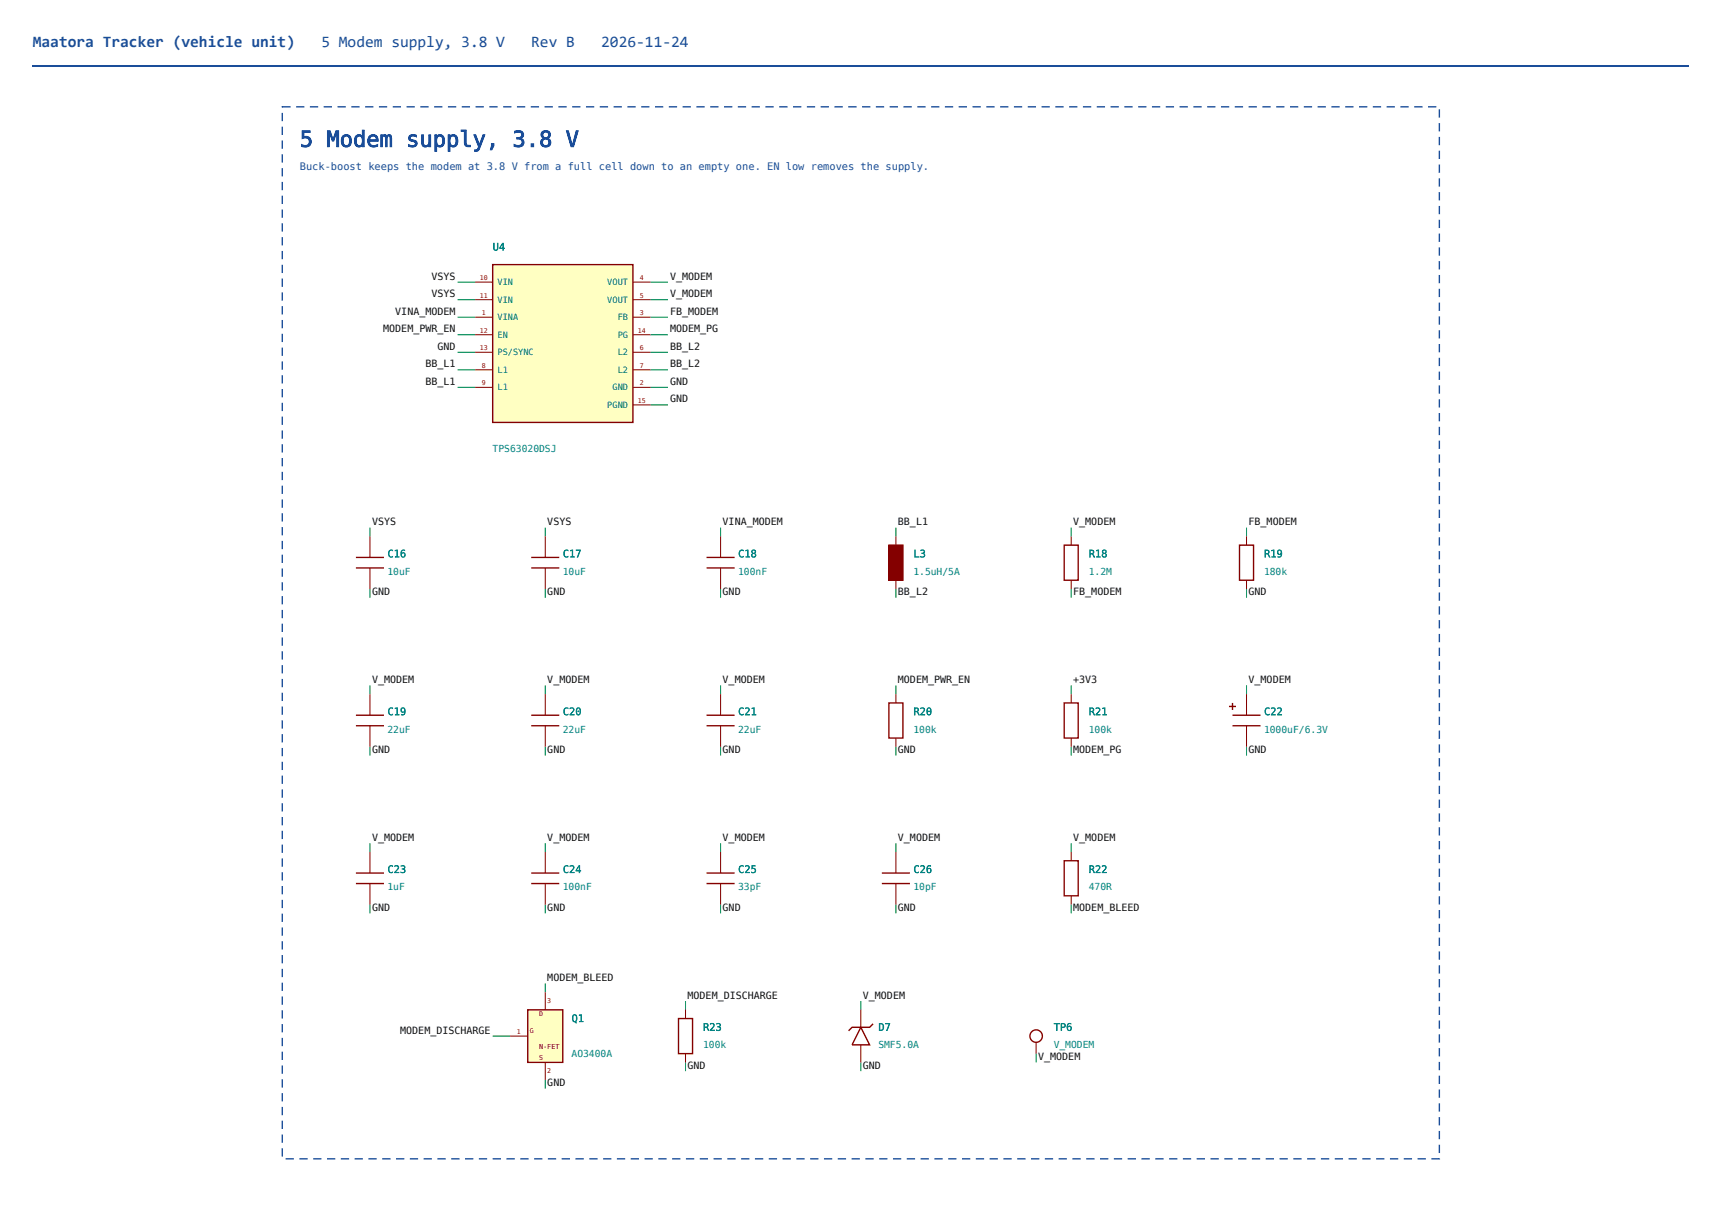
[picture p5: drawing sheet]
<svg xmlns="http://www.w3.org/2000/svg" width="420mm" height="297mm" viewBox="0 0 420 297" stroke-linecap="round" stroke-linejoin="round" font-family="sans-serif">
<path d="M7.9 16h404.1" fill="none" stroke="#1a4d99" stroke-width=".26"/>
<path d="M62.1 19.3h295.7v269.9h-295.7z" fill="#fff"/>
<path d="M72.2 25.9h2v.3h-2zM75.6 25.9h2v.3h-2zM78.9 25.9h2.1v.3h-2.1zM82.3 25.9h2v.3h-2zM85.7 25.9h2v.3h-2zM89 25.9h2.1v.3h-2.1zM92.4 25.9h2v.3h-2zM95.8 25.9h2v.3h-2zM99.1 25.9h2.1v.3h-2.1zM102.5 25.9h2v.3h-2zM105.9 25.9h2v.3h-2zM109.2 25.9h2.1v.3h-2.1zM112.6 25.9h2v.3h-2zM116 25.9h2v.3h-2zM119.3 25.9h2.1v.3h-2.1zM122.7 25.9h2v.3h-2zM126.1 25.9h2v.3h-2zM129.4 25.9h2.1v.3h-2.1zM132.8 25.9h2v.3h-2zM136.2 25.9h2v.3h-2zM139.5 25.9h2.1v.3h-2.1zM142.9 25.9h2v.3h-2zM146.3 25.9h2v.3h-2zM149.6 25.9h2.1v.3h-2.1zM153 25.9h2v.3h-2zM156.4 25.9h2v.3h-2zM159.7 25.9h2.1v.3h-2.1zM163.1 25.9h2v.3h-2zM166.5 25.9h2v.3h-2zM169.8 25.9h2.1v.3h-2.1zM173.2 25.9h2v.3h-2zM176.6 25.9h2v.3h-2zM179.9 25.9h2.1v.3h-2.1zM183.3 25.9h2v.3h-2zM186.7 25.9h2v.3h-2zM190 25.9h2.1v.3h-2.1zM193.4 25.9h2v.3h-2zM196.8 25.9h2v.3h-2zM200.1 25.9h2.1v.3h-2.1zM203.5 25.9h2v.3h-2zM206.9 25.9h2v.3h-2zM210.2 25.9h2.1v.3h-2.1zM213.6 25.9h2v.3h-2zM217 25.9h2v.3h-2zM220.3 25.9h2.1v.3h-2.1zM223.7 25.9h2v.3h-2zM227.1 25.9h2v.3h-2zM230.4 25.9h2.1v.3h-2.1zM233.8 25.9h2v.3h-2zM237.2 25.9h2v.3h-2zM240.5 25.9h2.1v.3h-2.1zM243.9 25.9h2v.3h-2zM247.3 25.9h2v.3h-2zM250.6 25.9h2.1v.3h-2.1zM254 25.9h2v.3h-2zM257.4 25.9h2v.3h-2zM260.7 25.9h2.1v.3h-2.1zM264.1 25.9h2v.3h-2zM267.5 25.9h2v.3h-2zM270.8 25.9h2.1v.3h-2.1zM274.2 25.9h2v.3h-2zM277.6 25.9h2v.3h-2zM280.9 25.9h2.1v.3h-2.1zM284.3 25.9h2v.3h-2zM287.7 25.9h2v.3h-2zM291 25.9h2.1v.3h-2.1zM294.4 25.9h2v.3h-2zM297.8 25.9h2v.3h-2zM301.1 25.9h2.1v.3h-2.1zM304.5 25.9h2v.3h-2zM307.9 25.9h2v.3h-2zM311.2 25.9h2.1v.3h-2.1zM314.6 25.9h2v.3h-2zM318 25.9h2v.3h-2zM321.3 25.9h2.1v.3h-2.1zM324.7 25.9h2v.3h-2zM328.1 25.9h2v.3h-2zM331.4 25.9h2.1v.3h-2.1zM334.8 25.9h2v.3h-2zM338.2 25.9h2v.3h-2zM341.5 25.9h2.1v.3h-2.1zM344.9 25.9h2v.3h-2zM348.3 25.9h2v.3h-2zM350.9 26.7h.3v2h-.3zM350.9 30h.3v2h-.3zM350.9 33.4h.3v2h-.3zM350.9 36.8h.3v2h-.3zM350.9 40.1h.3v2h-.3zM350.9 43.5h.3v2h-.3zM350.9 46.9h.3v2h-.3zM350.9 50.2h.3v2h-.3zM350.9 53.6h.3v2h-.3zM350.9 57h.3v2h-.3zM350.9 60.3h.3v2h-.3zM350.9 63.7h.3v2h-.3zM350.9 67.1h.3v2h-.3zM350.9 70.4h.3v2h-.3zM350.9 73.8h.3v2h-.3zM350.9 77.2h.3v2h-.3zM350.9 80.5h.3v2h-.3zM350.9 83.9h.3v2h-.3zM350.9 87.3h.3v2h-.3zM350.9 90.6h.3v2h-.3zM350.9 94h.3v2h-.3zM350.9 97.4h.3v2h-.3zM350.9 100.7h.3v2h-.3zM350.9 104.1h.3v2h-.3zM350.9 107.5h.3v2h-.3zM350.9 110.8h.3v2h-.3zM350.9 114.2h.3v2h-.3zM350.9 117.6h.3v2h-.3zM350.9 120.9h.3v2h-.3zM350.9 124.3h.3v2h-.3zM350.9 127.7h.3v2h-.3zM350.9 131h.3v2h-.3zM350.9 134.4h.3v2h-.3zM350.9 137.8h.3v2h-.3zM350.9 141.1h.3v2h-.3zM350.9 144.5h.3v2h-.3zM350.9 147.9h.3v2h-.3zM350.9 151.2h.3v2h-.3zM350.9 154.6h.3v2h-.3zM350.9 157.9h.3v2.1h-.3zM350.9 161.3h.3v2h-.3zM350.9 164.7h.3v2h-.3zM350.9 168h.3v2.1h-.3zM350.9 171.4h.3v2h-.3zM350.9 174.8h.3v2h-.3zM350.9 178.1h.3v2.1h-.3zM350.9 181.5h.3v2h-.3zM350.9 184.9h.3v2h-.3zM350.9 188.2h.3v2.1h-.3zM350.9 191.6h.3v2h-.3zM350.9 195h.3v2h-.3zM350.9 198.3h.3v2.1h-.3zM350.9 201.7h.3v2h-.3zM350.9 205.1h.3v2h-.3zM350.9 208.4h.3v2.1h-.3zM350.9 211.8h.3v2h-.3zM350.9 215.2h.3v2h-.3zM350.9 218.5h.3v2.1h-.3zM350.9 221.9h.3v2h-.3zM350.9 225.3h.3v2h-.3zM350.9 228.6h.3v2.1h-.3zM350.9 232h.3v2h-.3zM350.9 235.4h.3v2h-.3zM350.9 238.7h.3v2.1h-.3zM350.9 242.1h.3v2h-.3zM350.9 245.5h.3v2h-.3zM350.9 248.8h.3v2.1h-.3zM350.9 252.2h.3v2h-.3zM350.9 255.6h.3v2h-.3zM350.9 258.9h.3v2.1h-.3zM350.9 262.3h.3v2h-.3zM350.9 265.7h.3v2h-.3zM350.9 269h.3v2.1h-.3zM350.9 272.4h.3v2h-.3zM350.9 275.8h.3v2h-.3zM350.9 279.1h.3v2.1h-.3zM349.1 282.4h1.9l-.1 .2 .3-.1v.2h-2.1zM345.7 282.4h2v.3h-2zM342.3 282.4h2.1v.3h-2.1zM339 282.4h2v.3h-2zM335.6 282.4h2v.3h-2zM332.2 282.4h2.1v.3h-2.1zM328.9 282.4h2v.3h-2zM325.5 282.4h2v.3h-2zM322.1 282.4h2.1v.3h-2.1zM318.8 282.4h2v.3h-2zM315.4 282.4h2v.3h-2zM312 282.4h2.1v.3h-2.1zM308.7 282.4h2v.3h-2zM305.3 282.4h2v.3h-2zM301.9 282.4h2.1v.3h-2.1zM298.6 282.4h2v.3h-2zM295.2 282.4h2v.3h-2zM291.8 282.4h2.1v.3h-2.1zM288.5 282.4h2v.3h-2zM285.1 282.4h2v.3h-2zM281.7 282.4h2.1v.3h-2.1zM278.4 282.4h2v.3h-2zM275 282.4h2v.3h-2zM271.6 282.4h2.1v.3h-2.1zM268.3 282.4h2v.3h-2zM264.9 282.4h2v.3h-2zM261.5 282.4h2.1v.3h-2.1zM258.2 282.4h2v.3h-2zM254.8 282.4h2v.3h-2zM251.4 282.4h2.1v.3h-2.1zM248.1 282.4h2v.3h-2zM244.7 282.4h2v.3h-2zM241.3 282.4h2.1v.3h-2.1zM238 282.4h2v.3h-2zM234.6 282.4h2v.3h-2zM231.2 282.4h2.1v.3h-2.1zM227.9 282.4h2v.3h-2zM224.5 282.4h2v.3h-2zM221.1 282.4h2.1v.3h-2.1zM217.8 282.4h2v.3h-2zM214.4 282.4h2v.3h-2zM211 282.4h2.1v.3h-2.1zM207.7 282.4h2v.3h-2zM204.3 282.4h2v.3h-2zM200.9 282.4h2.1v.3h-2.1zM197.6 282.4h2v.3h-2zM194.2 282.4h2v.3h-2zM190.8 282.4h2.1v.3h-2.1zM187.5 282.4h2v.3h-2zM184.1 282.4h2v.3h-2zM180.7 282.4h2.1v.3h-2.1zM177.4 282.4h2v.3h-2zM174 282.4h2v.3h-2zM170.6 282.4h2.1v.3h-2.1zM167.3 282.4h2v.3h-2zM163.9 282.4h2v.3h-2zM160.5 282.4h2.1v.3h-2.1zM157.2 282.4h2v.3h-2zM153.8 282.4h2v.3h-2zM150.4 282.4h2.1v.3h-2.1zM147.1 282.4h2v.3h-2zM143.7 282.4h2v.3h-2zM140.3 282.4h2.1v.3h-2.1zM137 282.4h2v.3h-2zM133.6 282.4h2v.3h-2zM130.2 282.4h2.1v.3h-2.1zM126.9 282.4h2v.3h-2zM123.5 282.4h2v.3h-2zM120.2 282.4h2v.3h-2zM116.8 282.4h2v.3h-2zM113.4 282.4h2v.3h-2zM110.1 282.4h2v.3h-2zM106.7 282.4h2v.3h-2zM103.3 282.4h2v.3h-2zM100 282.4h2v.3h-2zM96.6 282.4h2v.3h-2zM93.2 282.4h2v.3h-2zM89.9 282.4h2v.3h-2zM86.5 282.4h2v.3h-2zM83.1 282.4h2v.3h-2zM79.8 282.4h2v.3h-2zM76.4 282.4h2v.3h-2zM73 282.4h2v.3h-2zM69.7 282.4h2v.3h-2zM68.7 280h.3v2h-.3zM68.7 276.7h.3v2h-.3zM68.7 273.3h.3v2h-.3zM68.7 269.9h.3v2h-.3zM68.7 266.6h.3v2h-.3zM68.7 263.2h.3v2h-.3zM68.7 259.8h.3v2h-.3zM68.7 256.5h.3v2h-.3zM68.7 253.1h.3v2h-.3zM68.7 249.7h.3v2h-.3zM68.7 246.4h.3v2h-.3zM68.7 243h.3v2h-.3zM68.7 239.6h.3v2h-.3zM68.7 236.3h.3v2h-.3zM68.7 232.9h.3v2h-.3zM68.7 229.5h.3v2h-.3zM68.7 226.2h.3v2h-.3zM68.7 222.8h.3v2h-.3zM68.7 219.4h.3v2h-.3zM68.7 216.1h.3v2h-.3zM68.7 212.7h.3v2h-.3zM68.7 209.3h.3v2h-.3zM68.7 206h.3v2h-.3zM68.7 202.6h.3v2h-.3zM68.7 199.2h.3v2h-.3zM68.7 195.9h.3v2h-.3zM68.7 192.5h.3v2h-.3zM68.7 189.1h.3v2h-.3zM68.7 185.8h.3v2h-.3zM68.7 182.4h.3v2h-.3zM68.7 179h.3v2h-.3zM68.7 175.7h.3v2h-.3zM68.7 172.3h.3v2h-.3zM68.7 168.9h.3v2h-.3zM68.7 165.6h.3v2h-.3zM68.7 162.2h.3v2h-.3zM68.7 158.8h.3v2h-.3zM68.7 155.5h.3v2h-.3zM68.7 152.1h.3v2h-.3zM68.7 148.7h.3v2h-.3zM68.7 145.4h.3v2h-.3zM68.7 142h.3v2h-.3zM68.7 138.6h.3v2h-.3zM68.7 135.3h.3v2h-.3zM68.7 131.9h.3v2h-.3zM68.7 128.5h.3v2h-.3zM68.7 125.2h.3v2h-.3zM68.7 121.8h.3v2h-.3zM68.7 118.4h.3v2h-.3zM68.7 115.1h.3v2h-.3zM68.7 111.7h.3v2h-.3zM68.7 108.3h.3v2h-.3zM68.7 105h.3v2h-.3zM68.7 101.6h.3v2h-.3zM68.7 98.2h.3v2h-.3zM68.7 94.9h.3v2h-.3zM68.7 91.5h.3v2h-.3zM68.7 88.1h.3v2h-.3zM68.7 84.8h.3v2h-.3zM68.7 81.4h.3v2h-.3zM68.7 78h.3v2h-.3zM68.7 74.7h.3v2h-.3zM68.7 71.3h.3v2h-.3zM68.7 67.9h.3v2h-.3zM68.7 64.6h.3v2h-.3zM68.7 61.2h.3v2h-.3zM68.7 57.8h.3v2h-.3zM68.7 54.5h.3v2h-.3zM68.7 51.1h.3v2h-.3zM68.7 47.7h.3v2h-.3zM68.7 44.4h.3v2h-.3zM68.7 41h.3v2h-.3zM68.7 37.6h.3v2h-.3zM68.7 34.3h.3v2h-.3zM68.7 30.9h.3v2h-.3zM68.7 27.5h.3v2h-.3zM68.7 25.9h2.2v.3h-2.1l.2-.2v.2h-.3z" fill="#1a4d99"/>
<g fill="none" stroke="#009600" stroke-width=".25">
<path d="M111.6 68.8h4.3M111.6 73.1h4.3M111.6 77.4h4.3M158.6 68.8h4.3M158.6 73.1h4.3M158.6 77.4h4.3M111.6 81.6h4.3M111.6 85.9h4.3M111.6 90.2h4.3M111.6 94.5h4.3M158.6 81.6h4.3M158.6 85.9h4.3"/>
<path d="M158.6 90.2h4.3M158.6 94.5h4.3M158.6 98.7h4.3M90.2 128.7v2.1M133 128.7v2.1M175.7 128.7v2.1M218.5 128.7v2.1M261.2 128.7v2.1M304 128.7v2.1M90.2 143.6v2.2M133 143.6v2.2M175.7 143.6v2.2"/>
<path d="M218.5 143.6v2.2M261.2 143.6v2.2M304 143.6v2.2M90.2 167.1v2.2M133 167.1v2.2M175.7 167.1v2.2M218.5 167.1v2.2M261.2 167.1v2.2M304 167.1v2.2M90.2 182.1v2.1M133 182.1v2.1M175.7 182.1v2.1"/>
<path d="M218.5 182.1v2.1M261.2 182.1v2.1M304 182.1v2.1M90.2 205.6v2.2M133 205.6v2.2M175.7 205.6v2.2M218.5 205.6v2.2M261.2 205.6v2.2M90.2 220.6v2.1M133 220.6v2.1M133 239.8v2.2M175.7 220.6v2.1"/>
<path d="M218.5 220.6v2.1M261.2 220.6v2.1M120.2 252.7h4.2M167.2 244.1v2.1M167.2 259.1v2.1M209.9 244.1v2.1M209.9 259.1v2.1M252.7 256.9v2.2M133 263.3v2.2"/>
</g>
<path d="M120.2 64.5h34.2v38.5h-34.2z" fill="#ffffc2"/>
<path d="M120.2 64.5h34.2v38.5h-34.2zM86.8 135.9h6.8M86.8 138.5h6.8M129.6 135.9h6.8M129.6 138.5h6.8M172.3 135.9h6.9M172.3 138.5h6.9" fill="none" stroke="#840000" stroke-width=".34"/>
<g fill="none" stroke="#840000" stroke-width=".25">
<path d="M115.9 68.8h4.3M115.9 73.1h4.3M115.9 77.4h4.3M154.4 68.8h4.2M154.4 73.1h4.2M154.4 77.4h4.2M115.9 81.6h4.3M115.9 85.9h4.3M115.9 90.2h4.3M115.9 94.5h4.3M154.4 81.6h4.2M154.4 85.9h4.2"/>
<path d="M154.4 90.2h4.2M154.4 94.5h4.2M154.4 98.7h4.2M90.2 130.8v5.1M90.2 138.5v5.1M133 130.8v5.1M133 138.5v5.1M175.7 130.8v5.1M175.7 138.5v5.1"/>
</g>
<path d="M216.8 132.9h3.4v8.6h-3.4z" fill="#840000"/>
<g fill="none" stroke="#840000" stroke-width=".34">
<path d="M216.8 132.9h3.4v8.6h-3.4zM259.5 132.9h3.5v8.6h-3.5zM302.3 132.9h3.4v8.6h-3.4zM86.8 174.4h6.8M86.8 177h6.8M129.6 174.4h6.8M129.6 177h6.8M172.3 174.4h6.9M172.3 177h6.9M216.8 171.4h3.4v8.6h-3.4zM259.5 171.4h3.5v8.6h-3.5zM299.7 172.3h1.7"/>
<path d="M300.6 174.4h6.8M300.6 177h6.8M300.6 171.4v1.7M86.8 212.9h6.8M86.8 215.5h6.8M129.6 212.9h6.8M129.6 215.5h6.8M172.3 212.9h6.9M172.3 215.5h6.9M215.1 212.9h6.8M215.1 215.5h6.8M259.5 209.9h3.5v8.5h-3.5z"/>
</g>
<g fill="none" stroke="#840000" stroke-width=".25">
<path d="M218.5 130.8v2.1M261.2 130.8v2.1M304 130.8v2.1M218.5 141.5v2.1M261.2 141.5v2.1M304 141.5v2.1M90.2 169.3v5.1M90.2 177v5.1M133 169.3v5.1M133 177v5.1M175.7 169.3v5.1M175.7 177v5.1"/>
<path d="M218.5 169.3v2.1M218.5 180v2.1M261.2 169.3v2.1M261.2 180v2.1M304 169.3v5.1M304 177v5.1M90.2 207.8v5.1M90.2 215.5v5.1M133 207.8v5.1M133 215.5v5.1M175.7 207.8v5.1M175.7 215.5v5.1"/>
<path d="M218.5 207.8v5.1M218.5 215.5v5.1M261.2 207.8v2.1M261.2 218.4v2.2"/>
</g>
<path d="M128.7 246.2h8.6v12.9h-8.6z" fill="#ffffc2"/>
<g fill="none" stroke="#840000" stroke-width=".34">
<path d="M128.7 246.2h8.6v12.9h-8.6zM165.5 248.4h3.4v8.5h-3.4zM209.9 250.5l2.2 4.3h-4.3zM212.9 249.7l-.8 .8h-4.3l-.9 .9"/>
<circle cx="252.7" cy="252.7" r="1.51"/>
</g>
<path d="M124.4 252.7h4.3M133 242v4.2M133 259.1v4.2M167.2 246.2v2.2M167.2 256.9v2.2M209.9 246.2v4.3M209.9 254.8v4.3M252.7 254.2v2.7" fill="none" stroke="#840000" stroke-width=".25"/>
<text font-size="5.4" fill="#1a4d99" x="73.1" y="35.8">5 Modem supply, 3.8 V</text>
<g font-size="3.9" fill="#1a4d99">
<text x="8" y="11.4">Maatora Tracker (vehicle unit)</text>
<text x="78.4" y="11.4">5 Modem supply, 3.8 V</text>
<text x="129.6" y="11.4">Rev B</text>
<text x="146.6" y="11.4">2026-11-24</text>
</g>
<text font-size="2.5" fill="#1a4d99" x="73.1" y="41.5">Buck-boost keeps the modem at 3.8 V from a full cell down to an empty one. EN low removes the supply.</text>
<g font-size="2.5" fill="#008484">
<text x="120.1" y="61.1">U4</text>
<text x="94.5" y="135.9">C16</text>
<text x="137.3" y="135.9">C17</text>
<text x="180" y="135.9">C18</text>
<text x="222.8" y="135.9">L3</text>
<text x="265.5" y="135.9">R18</text>
<text x="308.3" y="135.9">R19</text>
<text x="94.5" y="174.4">C19</text>
<text x="137.3" y="174.4">C20</text>
<text x="180" y="174.4">C21</text>
<text x="222.8" y="174.4">R20</text>
<text x="265.5" y="174.4">R21</text>
<text x="308.3" y="174.4">C22</text>
<text x="94.5" y="212.9">C23</text>
<text x="137.3" y="212.9">C24</text>
<text x="180" y="212.9">C25</text>
<text x="222.8" y="212.9">C26</text>
<text x="265.5" y="212.9">R22</text>
<text x="139.4" y="249.2">Q1</text>
<text x="171.5" y="251.4">R23</text>
<text x="214.2" y="251.4">D7</text>
<text x="257" y="251.4">TP6</text>
</g>
<g font-size="2.4" fill="#0f0f0f">
<text x="105.2" y="68.2">VSYS</text>
<text x="163.4" y="68.2">V_MODEM</text>
<text x="96.4" y="76.8">VINA_MODEM</text>
<text x="105.2" y="72.5">VSYS</text>
<text x="163.4" y="72.5">V_MODEM</text>
<text x="163.4" y="76.8">FB_MODEM</text>
<text x="93.5" y="81">MODEM_PWR_EN</text>
<text x="163.4" y="81">MODEM_PG</text>
<text x="103.7" y="89.6">BB_L1</text>
<text x="106.7" y="85.3">GND</text>
<text x="163.4" y="85.3">BB_L2</text>
<text x="163.4" y="89.6">BB_L2</text>
<text x="103.7" y="93.9">BB_L1</text>
<text x="163.4" y="93.9">GND</text>
<text x="163.4" y="98.1">GND</text>
<text x="90.7" y="128.1">VSYS</text>
<text x="133.5" y="128.1">VSYS</text>
<text x="176.2" y="128.1">VINA_MODEM</text>
<text x="219" y="128.1">BB_L1</text>
<text x="261.7" y="128.1">V_MODEM</text>
<text x="304.5" y="128.1">FB_MODEM</text>
<text x="90.7" y="145.2">GND</text>
<text x="133.5" y="145.2">GND</text>
<text x="176.2" y="145.2">GND</text>
<text x="219" y="145.2">BB_L2</text>
<text x="261.7" y="145.2">FB_MODEM</text>
<text x="304.5" y="145.2">GND</text>
<text x="90.7" y="166.6">V_MODEM</text>
<text x="133.5" y="166.6">V_MODEM</text>
<text x="176.2" y="166.6">V_MODEM</text>
<text x="219" y="166.6">MODEM_PWR_EN</text>
<text x="261.7" y="166.6">+3V3</text>
<text x="304.5" y="166.6">V_MODEM</text>
<text x="90.7" y="183.6">GND</text>
<text x="133.5" y="183.6">GND</text>
<text x="176.2" y="183.6">GND</text>
<text x="219" y="183.6">GND</text>
<text x="261.7" y="183.6">MODEM_PG</text>
<text x="304.5" y="183.6">GND</text>
<text x="90.7" y="205">V_MODEM</text>
<text x="133.5" y="205">V_MODEM</text>
<text x="176.2" y="205">V_MODEM</text>
<text x="219" y="205">V_MODEM</text>
<text x="261.7" y="205">V_MODEM</text>
<text x="90.7" y="222.1">GND</text>
<text x="133.5" y="222.1">GND</text>
<text x="176.2" y="222.1">GND</text>
<text x="219" y="222.1">GND</text>
<text x="261.7" y="222.1">MODEM_BLEED</text>
<text x="133.5" y="239.2">MODEM_BLEED</text>
<text x="167.7" y="243.5">MODEM_DISCHARGE</text>
<text x="210.4" y="243.5">V_MODEM</text>
<text x="97.6" y="252.1">MODEM_DISCHARGE</text>
<text x="167.7" y="260.6">GND</text>
<text x="210.4" y="260.6">GND</text>
<text x="253.2" y="258.5">V_MODEM</text>
<text x="133.5" y="264.9">GND</text>
</g>
<g font-size="2.4" fill="#008484">
<text x="120.1" y="110.3">TPS63020DSJ</text>
<text x="94.5" y="140.2">10uF</text>
<text x="137.3" y="140.2">10uF</text>
<text x="180" y="140.2">100nF</text>
<text x="222.8" y="140.2">1.5uH/5A</text>
<text x="265.5" y="140.2">1.2M</text>
<text x="308.3" y="140.2">180k</text>
<text x="94.5" y="178.7">22uF</text>
<text x="137.3" y="178.7">22uF</text>
<text x="180" y="178.7">22uF</text>
<text x="222.8" y="178.7">100k</text>
<text x="265.5" y="178.7">100k</text>
<text x="308.3" y="178.7">1000uF/6.3V</text>
<text x="94.5" y="217.1">1uF</text>
<text x="137.3" y="217.1">100nF</text>
<text x="180" y="217.1">33pF</text>
<text x="222.8" y="217.1">10pF</text>
<text x="265.5" y="217.1">470R</text>
<text x="139.4" y="257.8">AO3400A</text>
<text x="171.5" y="255.6">100k</text>
<text x="214.2" y="255.6">SMF5.0A</text>
<text x="257" y="255.6">V_MODEM</text>
</g>
<g font-size="2.1" fill="#006464">
<text x="121.3" y="69.6">VIN</text>
<text x="148.1" y="69.6">VOUT</text>
<text x="121.3" y="73.8">VIN</text>
<text x="148.1" y="73.8">VOUT</text>
<text x="121.3" y="78.1">VINA</text>
<text x="121.3" y="82.4">EN</text>
<text x="150.6" y="78.1">FB</text>
<text x="150.6" y="82.4">PG</text>
<text x="121.3" y="86.7">PS/SYNC</text>
<text x="150.6" y="86.7">L2</text>
<text x="121.3" y="90.9">L1</text>
<text x="121.3" y="95.2">L1</text>
<text x="149.4" y="95.2">GND</text>
<text x="150.6" y="90.9">L2</text>
<text x="148.1" y="99.5">PGND</text>
</g>
<text font-size="1.7" fill="#840000" x="131.5" y="255.8">N-FET</text>
<g font-size="1.6" fill="#a90000">
<text x="117" y="68.3">10</text>
<text x="156" y="68.3">4</text>
<text x="117" y="72.6">11</text>
<text x="117.5" y="76.8">1</text>
<text x="156" y="72.6">5</text>
<text x="156" y="76.8">3</text>
<text x="117" y="81.1">12</text>
<text x="155.5" y="81.1">14</text>
<text x="117" y="85.4">13</text>
<text x="117.5" y="89.7">8</text>
<text x="156" y="85.4">6</text>
<text x="156" y="89.7">7</text>
<text x="117.5" y="93.9">9</text>
<text x="156" y="93.9">2</text>
<text x="155.5" y="98.2">15</text>
<text x="133.5" y="244.6">3</text>
<text x="129.2" y="251.8">G</text>
<text x="131.5" y="247.7">D</text>
<text x="126.1" y="252.1">1</text>
<text x="131.5" y="258.6">S</text>
<text x="133.5" y="261.7">2</text>
</g>
</svg>
